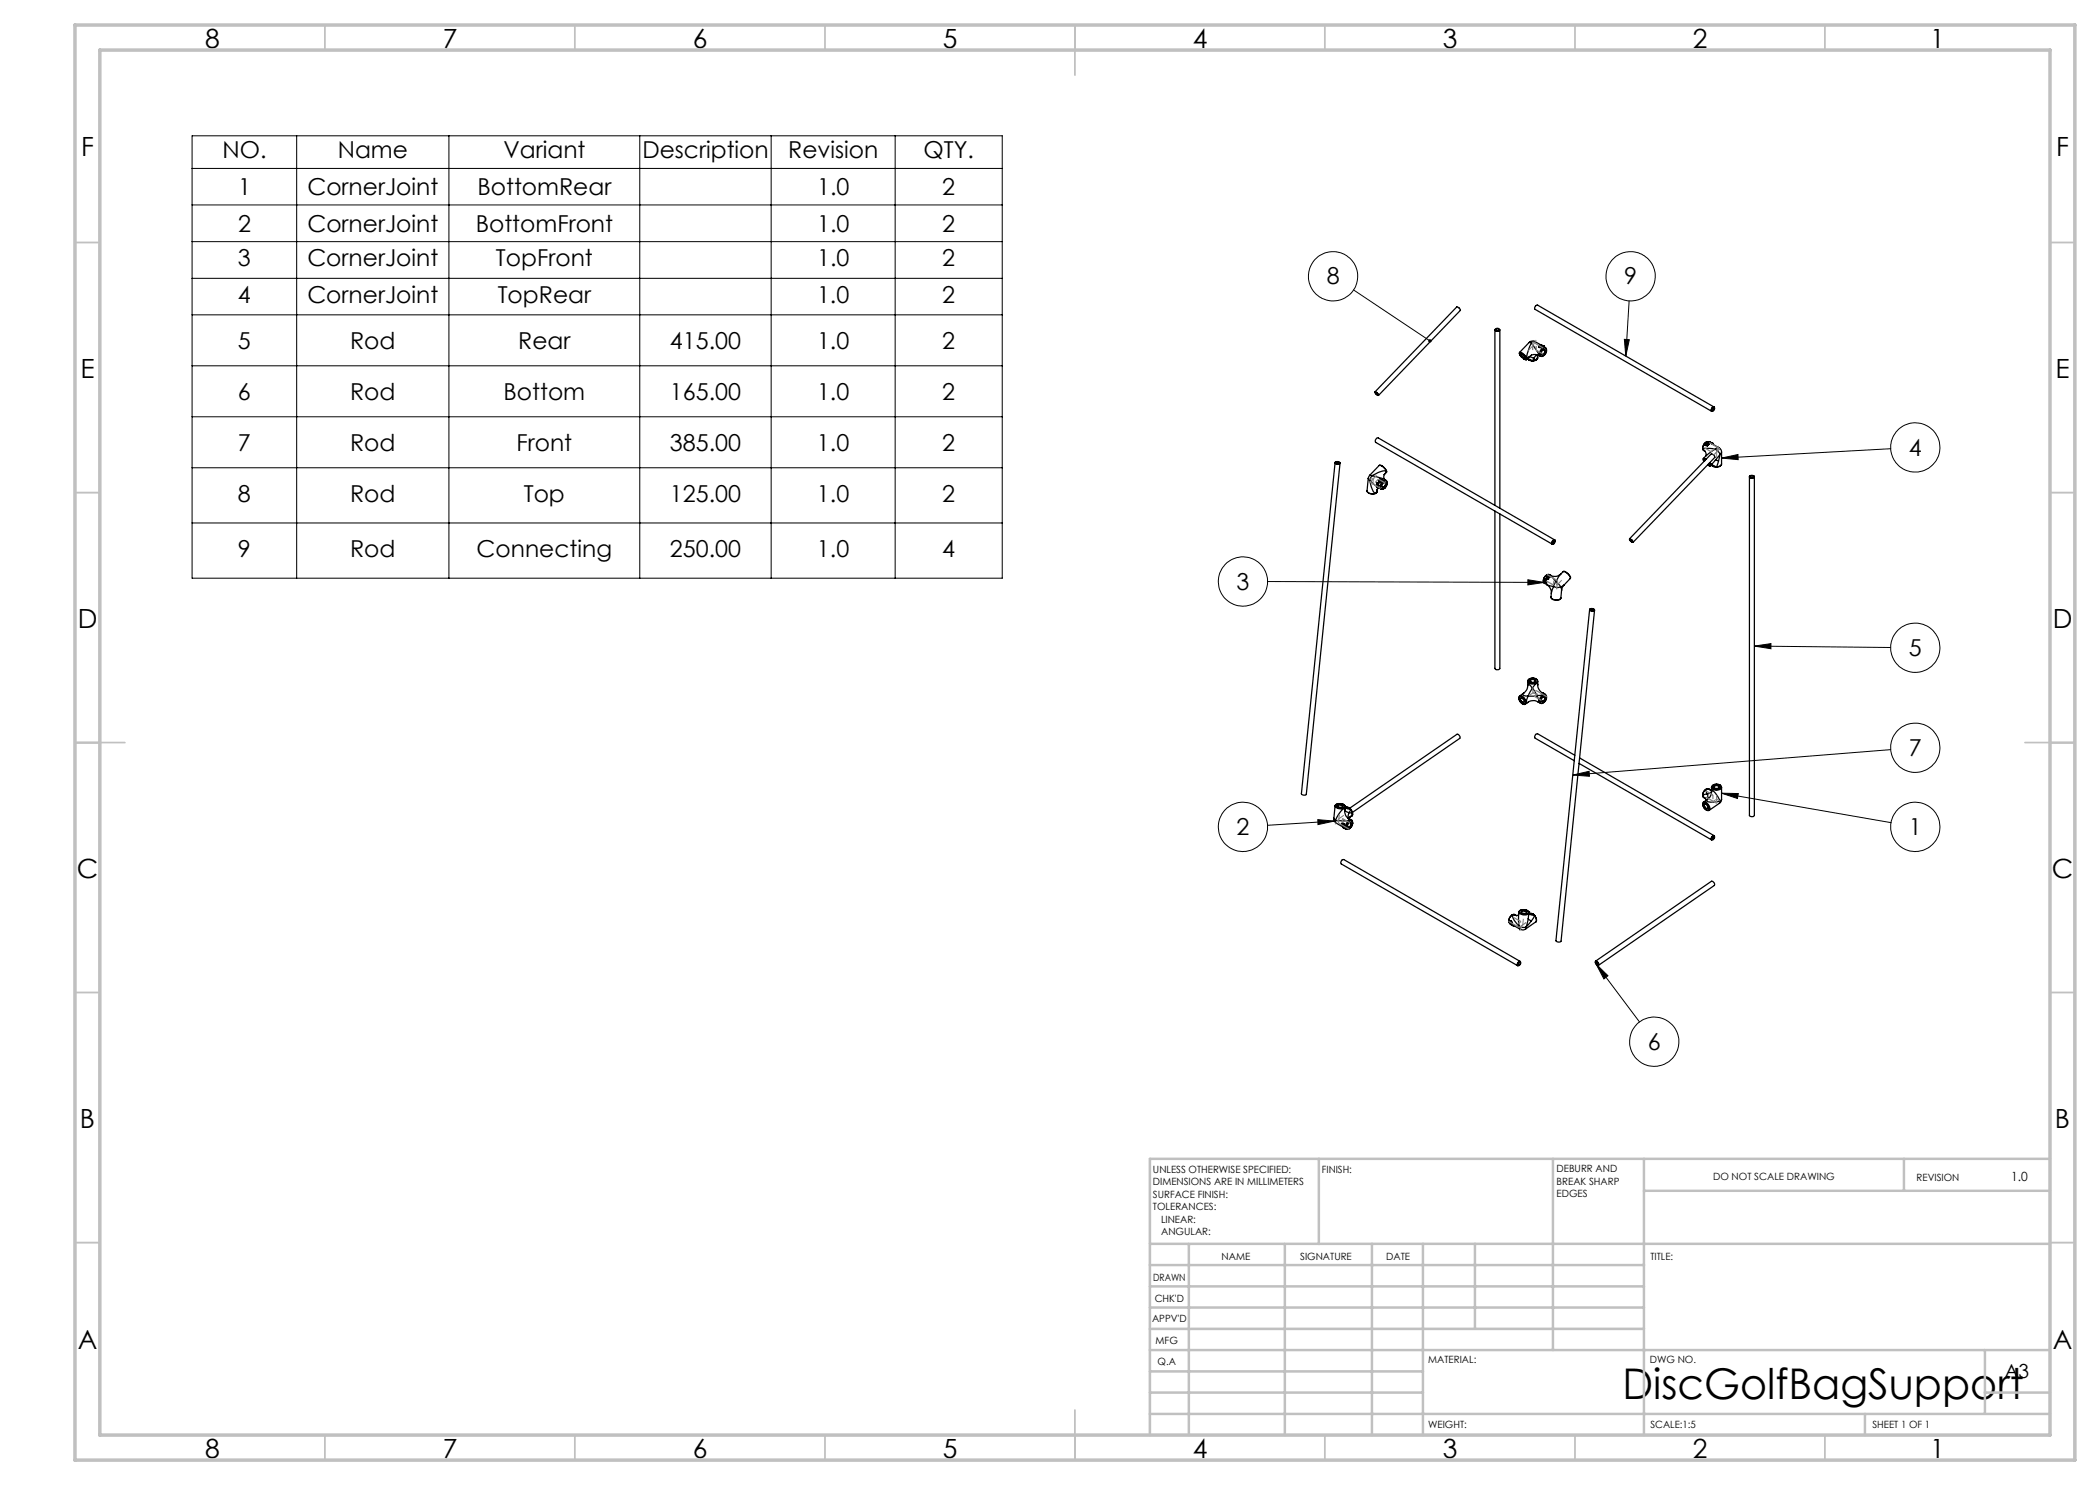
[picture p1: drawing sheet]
<svg xmlns="http://www.w3.org/2000/svg" width="420mm" height="297mm" viewBox="0 0 420 297" stroke-linecap="round" stroke-linejoin="round" font-family="sans-serif">
<g fill="none" stroke="#000" stroke-width=".25">
<path d="M275 78.5v-.1a.72 .72 0 0 1 .6 .7l-.4-.3zM275.1 78.6l.1-.1a.29 .29 0 0 1 .2 .4zM275.5 78.6v.1M291.9 61.7l.2 .4-16.4 17-.2-.4M291.9 61.7l-.5-.3-16.4 17 .5 .2M291.9 61.7h.1M299 65.8a.47 .47 0 0 1 .5-.2 .47 .47 0 0 1 .4 .4 .47 .47 0 0 1-.5 .2 .47 .47 0 0 1-.4-.4zM299.2 65.9a.26 .26 0 0 1 .3-.2 .26 .26 0 0 1 .2 .3l-.3 .1zM303.9 70.5l-.1 .2 .5 .7M303.9 70.5a1.82 1.82 0 0 1 1.5 1.4M304.2 70.9a.85 .85 0 0 1 .7 .7 1.07 1.07 0 0 1-.7-.7zM304.2 70.9a.88 .88 0 0 0 .8 .7"/>
<path d="M304.3 71.4l-.4-.7a.98 .98 0 0 1 1.1 .7l.2 .5M304.3 71.4l.4 .4 .5 .1M304.9 71.9h.4h-.1M305.2 71.9h.1M305.4 71.8h.1M305.4 71.8a.99 .99 0 0 1 1 .3M305.4 71.8h.2M305.6 71.8l.2 .2M305.6 71.8l.3 .3M305.8 71.5l.3-.1 .6 .2M305.8 71.5l-.5 .4M305.8 72l.1 .1"/>
<path d="M305.8 68.5l.5 .1M305.8 68.5l-1.9 2M305.9 72.1h.5M305.9 72.1h.1M306.2 72.1l.2 .1M306.3 68.6l-.5 1.1a2.73 2.73 0 0 0-.4 1.9l.4-.1M306.3 68.6l1.6 2.5M306.4 72.1h.1M306.4 72.1v.1M306.4 72.2h.1M306.5 72.2h.1M306.5 72.1v.1"/>
<path d="M306.7 71.6l-.2 .5M307 68.3a1.03 1.03 0 0 0-1.2 .2M307 68.3h-.4l-.3 .3M307 68.3l1.3 .7M307.1 61.2l.4-.2 35.3 20.4a.53 .53 0 0 0-.5 .3 .53 .53 0 0 0 0 .6l-35.3-20.4-.1-.2zM307.5 71.6l-.2 .4-.8 .2M307.6 71.1l-.2 .7-.3 .3h-.6M307.7 71h-.4l-.6 .6M307.7 71l-.1 .1a.67 .67 0 0 1-.6 .8l-.3-.3M307.8 69.3l.1 .2M307.8 71.1a1.62 1.62 0 0 0-2 .4M307.8 69.2h.3"/>
<path d="M307.8 69.2v.1M307.8 69.2l.1 .1M307.9 69.4l-.1-.2 .1-.1 .4 .2-.1 .1M307.9 69.4h.3M307.9 69.4v.1M307.9 69.3h.2M307.9 71.1l.2 .1M307.9 69.3h-.1M307.9 69.5h.3M308 69.1v.1M308 69.1h.1M308.1 69.1h.1"/>
<path d="M308.1 69.2v.2l-.3-.1M308.1 69.3l.1 .1M308.1 69.2v.1M308.1 69.1h-.1M308.2 69.4v.1M308.3 69.3l-.1 .2M308.3 69l.3 .2M308.3 69l.3 .3M308.5 70.1l.3-.2a.54 .54 0 0 1 .2 .6 .54 .54 0 0 1-.5 .4l-.2-.2zM308.5 69.1h.1M308.6 69.7l.5-.1a1 1 0 0 1-.8 1.6 .98 .98 0 0 1 .3-1.5zM308.6 69.2h.1"/>
<path d="M308.6 69.2v.1M308.6 70h.2a.47 .47 0 0 1 .1 .6 .47 .47 0 0 1-.6 .2v-.2M308.6 69.1h-.1l.2 .1M308.7 69.2h.1M308.7 69.3l.4 .2M308.7 69.2l-.1 .1M308.7 69.2l.2 .1M308.9 69.3h.1M308.9 69.3l-.1 .1M309.1 69.5a1.09 1.09 0 0 1 0 1.2 1.09 1.09 0 0 1-1 .5M309.1 69.5a1.14 1.14 0 0 0-1 1.7M267 92.5l-6.7 66.2a.6 .6 0 0 0 1 .1l6.7-66.2"/>
<path d="M267 92.5a.61 .61 0 0 0 1 .1M267.1 92.5a.52 .52 0 0 1 .8 .1 .54 .54 0 0 1-.8-.1zM267.1 92.4l-.1 .1M267.3 92.4a.28 .28 0 0 1 .3 0 .28 .28 0 0 1 .2 .2 .28 .28 0 0 1-.4 .1 .28 .28 0 0 1-.1-.3zM267.4 92.4l-.3 .1a.49 .49 0 0 0 .8 .2M267.9 92.5l.1 .1M273.4 98.2a1.17 1.17 0 0 0 2 .2M273.6 95.7l.4 .4M273.6 95.7l-.2 2.5a1.33 1.33 0 0 0 2 .2M273.9 95.1l-.3 .6M273.9 95.1h.5M274 96.1l1.4 1.3 .2-.1"/>
<path d="M274 96.1a4.4 4.4 0 0 0 .9 2.5l.4-.1 .1-.6M274.4 95.1a4.6 4.6 0 0 1 2.8-.9v.2a1.04 1.04 0 0 0-.2 1.6M274.4 95.1l-.4 1M274.4 95.1l2 .6 .8 .4M275.3 96.9l.4 .3M275.3 97.2l.1 .1M275.3 96.9l.3 .1M275.3 96.9l.3 .2M275.3 97.2h.1M275.4 97.2h-.1M275.4 97.2h.1M275.4 96.6h.1"/>
<path d="M275.4 96.6l.2 .3M275.4 97.2v.1M275.4 97.4l.3 .2M275.4 97.4l.1 .1M275.4 97.8v.6M275.4 97.4h.1M275.5 97.4h-.1l.4 .2-.4 .3M275.5 97.4l.3 .2M275.5 96.6l.2 .2M275.5 97.5l.1 .1M275.6 97.3l.2 .2M275.6 97.3l-.1 .1"/>
<path d="M275.6 97.4l-.1 .1M275.6 96.8v.1M275.6 97v.1M275.6 97.6h.1M275.6 97l.1 .1M275.7 97.1v.1M275.7 97.5l-.1 .1M275.7 97.1h.1M275.7 96.8v.1M275.7 96.8l-.1 .1M275.7 96.5l-.3 .1 .2 .2M275.7 96l.2 .1-.1 .2"/>
<path d="M275.7 96l.4 .2M275.7 96.5v.1M275.7 96.5l-.3 .1M275.7 96h.1M275.8 97.6h.1M275.8 96l.1 .1M275.8 96.3h.1M275.8 97.6l.4 .2M275.8 93.1a1.44 1.44 0 0 1 1.5 1.4M275.8 97.5v.1M275.8 93.1a1.68 1.68 0 0 1 1.5 1.4M275.8 93.1l-1.9 2"/>
<path d="M275.9 95.8l.3 .3M275.9 95.8l.5 .1M275.9 95.8l.3 .2M275.9 96.1l.1 .3M275.9 96.1l-.1 .2M275.9 96.1l.1 .1M276 96.2l-.1 .1M276 96.2h.1M276.1 96.2l-.1 .2M276.2 96.1v.1M276.2 96.1h.1M276.4 95.9l-.2 .3"/>
<path d="M276.4 95.9l-.2 .2M276.5 96.4a.48 .48 0 0 1 .7-.2 .48 .48 0 0 1 .2 .7 .86 .86 0 0 1-1.2 .8v-.6zM276.6 96.7l.4-.2a.57 .57 0 0 1 0 .6 .57 .57 0 0 1-.6 .3zM277 96.5a.58 .58 0 0 1-.5 .9M277.2 96.1a1.12 1.12 0 0 1-1 1.7M277.2 96.1a1.15 1.15 0 0 0-1 1.7M277.3 94.5l-.5 .4M340.7 91.7l.5 .2M340.7 91.7h.1M340.7 91.7l-.1 .2 .2 .4-.1-.5 .4 .1M341 92.1l-.1 .1M341.1 89l.4 .1"/>
<path d="M341.1 89l-.1 .1M341.1 89h.1M341.1 88.9l.4 .2M341.2 88.9v-.1l-.2 .2h.1M341.2 88.8l-.1 .1M341.2 88.7l.4-.1-.1 .2M341.2 88.7l.4 .3M341.4 88.7l-.1 .1M341.4 88.6v.1M341.5 88.8l.1 .1M341.5 88.8l.3 .1M341.5 93l.4 .1"/>
<path d="M341.5 88.6h-.1M341.5 88.6l-.1 .2v-.2M341.5 88.6l-.1 .1M341.6 88.6v.2M341.6 89h.1M341.6 88.9v.1M341.6 88.9l.1 .1M341.7 89h-.1M341.7 93.1l.2 .1M341.7 92.7l-.1 .2M341.7 92.8h.1M341.8 88.4a1.09 1.09 0 0 0-1.1 .5 1.09 1.09 0 0 0 .1 1.2"/>
<path d="M341.8 88.4a1.16 1.16 0 0 0-1.1 1.7l.3 .1M341.8 88.4l.2 .1M341.8 88.5l.4 .2M341.8 88.5l.4 .1M341.8 88.7v.2M341.8 88.7l-.3 .1M341.9 92.6v.5M341.9 93.1h.2M341.9 93.1h.1M341.9 92.5l.2 .6M342 88.4l.1 .2-.3-.1M342 88.4h.1"/>
<path d="M342 88.4l-.1 .1M342.1 88.4h.1M342 88.4l.2 .2M342.1 93.1h.1M342.1 88.4l.3 .2M342.1 88.4v.1M342.2 88.7h.1M342.2 88.6h.1M342.2 88.6l.2 .1M342.2 88.6v.1M342.3 90.8l.4 .1 .3 .5-16.4 17.1-.2-.5-.5-.2zM342.3 93l.2 .2"/>
<path d="M342.3 93.1l.4 .2M342.4 88.7v.1M342.4 93.1h-.2a.97 .97 0 0 1 1 .3M342.4 92.8l-.3 .3M342.4 92.8h-.1M342.4 93.1l.1 .1M342.4 88.8l1.4 .8M342.4 88.6h.1M342.4 88.8h.1M342.4 88.6v.1M342.4 88.6v.2M342.5 81.7l.2-.1a.25 .25 0 0 1 0 .4 .25 .25 0 0 1-.3 0z"/>
<path d="M342.5 93.2l.2 .1M342.5 88.8h.1M342.6 81.5l.1-.1a.43 .43 0 0 1 .1 .6 .43 .43 0 0 1-.5 .2v-.3zM342.7 93.3l.5 .1M342.7 93.3h.1M342.8 91v.1M343 93.4h.3M343 89.8l-.3-.1a2.99 2.99 0 0 0-2 .1v.2a1.01 1.01 0 0 1 .4 1.3M343 89.8l.5 .3 .5 .7M343 89.8l-1.4 1-.9 .9M343.1 92l.6 .2M343.1 92l-.7 .8"/>
<path d="M343.2 93.4h.1M343.3 93.4h.1M343.7 92.2l-.4 1.2M343.8 89.6l.4 .4 .1 .4M343.8 89.6h-.4l-.4 .2M344 90.8l-.9 1.2M344 90.8l-.3 1.4M344.3 92.8l-.4 .5-.6 .1M344.3 90.4l-.3 .4M344.3 92.8l-.2 .4-.8 .2M344.3 90.4v2.4M349.9 95.4v67.7a.57 .57 0 0 0 1 0v-67.7"/>
<path d="M349.9 95.4a.57 .57 0 0 0 1 0M350 95.2v.3l.4 .1M350 95.2l.7-.1a.42 .42 0 0 1-.2 .6 .42 .42 0 0 1-.6-.3zM350 95.1l-.1 .3M350.1 95.2a.24 .24 0 0 1 .4-.1 .24 .24 0 0 1 .1 .4l-.5-.1zM350.7 95.1l.2 .3M299 101.1v-35.1a.57 .57 0 0 0 1 0v35.6M299 102.2v31.5a.57 .57 0 0 0 1 0v-30.9M308.9 116.3v.3M308.9 116.3h.1M308.9 116.3v.1M308.9 116.4l.3 .3"/>
<path d="M308.9 116.7l.7 .3 1.1 .3M308.9 116l.1 .2M308.9 116v.3l.3 .2M308.9 116.4h.1M308.9 116.6l.3 .1M309 116l-.1 .2M309 116.4l.3 .2M309 116.4h-.1M309 116.3v.1M309 116.2h.1M309 116.3l-.1 .1M309 116.2h-.1"/>
<path d="M309 116.6h-.1M309.1 115.2l.3-.3h.5a1.15 1.15 0 0 0-1 1.8 1 1 0 0 1 .2-1.5zM309.1 116.1l-.1 .2-.1-.1M309.1 116.1h.1M309.1 116.1v.2M309.1 115.8h.4M309.1 116.3l.2 .1M309.2 116.1l-.1 .2M309.2 116.4v.1M309.3 116.4h.1M309.3 116.6v.1M309.3 115.5l.1 .3h-.3"/>
<path d="M309.3 115.5l.2 .3M309.3 116.4l-.1 .1M309.3 116.6l-.1 .1M309.4 115.4h.1M309.4 115.4v-.2l.4 .3M309.4 117a1.83 1.83 0 0 1 .9 1.7M309.4 115.3v.1M309.4 115.4l.4 .2M309.4 115.3l.3 .2M309.5 115.8h.1M309.5 115.8h-.4M309.7 115.5l.1 .1"/>
<path d="M309.8 115l.1 .2M309.8 115.5v.1M309.8 115.5h-.1M309.9 115.1l.3 .1M309.9 115l.2 .1M309.9 115l.3 .2M309.9 115.1v.1M309.9 115.1h.2M309.9 115l-.1 .1M309.9 115.2h.1M309.9 115.3v.1M309.9 115.3l.1 .1v-.1"/>
<path d="M309.9 115.3h.1M310 115.3v.1M310 115.3h.2M310.1 115.1v.1M310.1 115.1h.1M310.2 115.1l-.4-.1 .1 .1M310.2 115.1v.1M310.2 119.3l.3 .5M310.2 115.3l.1-.1 .9 1.2M310.2 115.2v.1M310.3 118.7l-.1 .7a1.24 1.24 0 0 0 2 .2M310.5 119.8v.1"/>
<path d="M310.6 108.1l.3-.1a.44 .44 0 0 1 0 .5 .44 .44 0 0 1-.5 .2zM310.7 108.2h.1a.24 .24 0 0 1 .1 .3 .24 .24 0 0 1-.4 0zM310.7 108.8h-.3M310.7 117.3a1.66 1.66 0 0 0 1.4 .1M310.7 117.3l-.4 1.4M310.9 108l.1 .2M310.9 108l-35.2-20.4a.61 .61 0 0 0-.6 .9l35.3 20.3M310.9 108a.55 .55 0 0 0-.5 .3 .55 .55 0 0 0 0 .5M311.2 116.4l.5 .4 .4 .6M311.2 116.4l-.5 .9M312.1 117.4l.2 .5-.1 1.7M312.2 114.8l-1 .5-.9-.1"/>
<path d="M312.2 119.6a1.27 1.27 0 0 1-1.7 .3M312.2 114.8l-1 1.6M312.6 114.3a1.49 1.49 0 0 1 1.5 1.1l-.1 .3M312.6 114.3a1.61 1.61 0 0 1 1.4 1.4M312.6 114.3l-.4 .5M312.8 117l-.2 .3-.3 .7M312.8 117l-.7 .4M314 115.7l-1.2 1.3M325.9 107.8a.72 .72 0 0 1 .6 .7 .72 .72 0 0 1-.6-.7zM326 107.9h.1a.28 .28 0 0 1 .2 .2 .28 .28 0 0 1 .1 .3l-.4-.3zM303.9 139.3a1.09 1.09 0 0 1 1 1.5 1.09 1.09 0 0 1-1-1.5zM303.9 139.2a1.2 1.2 0 0 1 1.1 1.6"/>
<path d="M304 139.2a1.1 1.1 0 0 0 .6 1.6l.4 .1M304.1 139.6a.63 .63 0 0 1 .6 .9 .69 .69 0 0 1-.6-.9zM304.2 139.6a.67 .67 0 0 0 .5 .9M304.8 138.6l-.2 .2v.2l1 .2M304.8 138.6l-.9 .6M305.5 137.2l-.1 .7-.6 .7M305.5 136.2a1.09 1.09 0 0 1 1-.6 1.09 1.09 0 0 1 1 .6M305.5 136.2v.9l.1-.2h.2l.7 .8M305.5 136.2a1.18 1.18 0 0 0 2.1 0v.8M305.6 139.2a1.02 1.02 0 0 0-.2 1.3l.2-.1M305.7 136a1.08 1.08 0 0 1 1.7 .2 1.16 1.16 0 0 1-1.8 .1zM306.1 136a.51 .51 0 0 1 .6-.2 .51 .51 0 0 1 .3 .5 .6 .6 0 0 1-1-.2z"/>
<path d="M306.2 136.4l-.1-.1a.48 .48 0 0 1 .4-.4 .48 .48 0 0 1 .5 .4l-.1 .1M306.5 137.7l.8 1.4M306.5 137.7l-.9 1.5M306.6 135.8l-.6 .3v.2l.1 .2M307.3 139.1l-1.7 .1M307.3 139.1a1.31 1.31 0 0 1 .4 1.3h-.1M307.6 137l.2 .8 .6 .7M307.6 137l-.1-.3a1.09 1.09 0 0 0-1 1M308.4 139.3a.47 .47 0 0 1 .7-.3 .47 .47 0 0 1 .1 .7 .83 .83 0 0 1-1.1 .8l-.1-.6zM308.4 138.5l.2 .2a1.24 1.24 0 0 1-1.3 .4M308.4 138.5l.7 .4M308.5 139.5l.3-.2a.52 .52 0 0 1 .2 .6 .52 .52 0 0 1-.5 .4l-.2-.3z"/>
<path d="M308.6 139.3a.39 .39 0 0 1 .5 .3 .39 .39 0 0 1-.2 .4M308.6 139.4l.3-.1a.54 .54 0 0 1 0 .6 .54 .54 0 0 1-.6 .3v-.2M308.6 138.7h.2M308.8 138.7l.3 .2M308.8 138.7h.1M309.1 138.9a1.09 1.09 0 0 1 0 1.2 1.09 1.09 0 0 1-1 .5M309.1 138.9a1.15 1.15 0 0 0-1 1.7M317.9 121.9l-6.7 66.2a.69 .69 0 0 0 1 .1l6.7-66.2M317.9 121.9a.6 .6 0 0 0 1 .1M318 121.8a.52 .52 0 0 1 .8 .3 .52 .52 0 0 1-.8-.3zM318 121.8l.1 .3 .3 .1M318 121.8l-.1 .1"/>
<path d="M318.1 121.8a.36 .36 0 0 1 .6 .2 .36 .36 0 0 1-.6-.2zM318.8 121.8l.1 .2M305 140.8v.1M305.6 140.4a1.99 1.99 0 0 1 2.5 .2M305.6 140.4l-.6 .4M308.6 140.2v.1M315 151.1l-7.5-4.3a.6 .6 0 0 0-.5 .8l7.9 4.5M315.9 151.6l26.9 15.5a.56 .56 0 0 0-.5 .9l-26.5-15.3M340.5 159l.2 .5M340.5 159.1l.2 .4M340.7 159.5l.4 .2M341.5 158.8l-.8 .2a.56 .56 0 0 0 .4 .7v.4"/>
<path d="M341.5 159.9l-.2 .2a2.11 2.11 0 0 0 2.1 .3l.6-.2M341.5 158.8l.1 .7-.1 .4M341.5 159.9l-.8 .5M341.8 157.8a1.1 1.1 0 0 0-1.3 1.2M341.8 157.8a1.13 1.13 0 0 0-1.3 1.3M341.8 157.8l.3 .2M342.1 158l-.5-.2-.4 .2 .3 .8M342.3 157.9l-.2 .1 .2 .1M342.3 158.3a1.89 1.89 0 0 1-.8 1.6M342.3 158.3v-.1a.76 .76 0 0 1 1 .7l.7 1.3M342.3 158.3l-.2 .3-.6 .2M342.3 157.5v.8"/>
<path d="M342.5 157.1a1.14 1.14 0 0 1 1.8 .4 1.16 1.16 0 0 1-2-.1zM342.6 157.1a1.12 1.12 0 0 1 1.6 .3 1.03 1.03 0 0 1-1.8-.1zM342.8 157.4a.6 .6 0 0 1 1 0M342.8 157.2a.56 .56 0 0 1 .6-.2 .56 .56 0 0 1 .4 .5 .63 .63 0 0 1-1-.2zM344.3 159.8l-.1 .5-.3 .4M344.3 159.8l-.3 .4M344.3 157.5v2.3M266.8 163.7a1.05 1.05 0 0 0 .5 .9M266.8 163.7l.3 .4M267 161.1l-.2 2.6M267.1 164.1l.2 .5M267.3 164.6l1.3 .8"/>
<path d="M267.5 161a.75 .75 0 0 1 1.1 .3 .62 .62 0 0 1-1.1-.3zM267.6 161.3h-.1a.53 .53 0 0 1 .5-.4 .53 .53 0 0 1 .5 .4l-.1 .1M268.1 160.9a.41 .41 0 0 0-.4 0 .41 .41 0 0 0-.2 .5h.1M268.3 160.8l.3 .1M268.3 160.8a.79 .79 0 0 0-1.1 .4 1.2 1.2 0 0 0 1.7 .1v-.2M268.3 160.8l.4 .1M268.3 160.8h.1M268.3 160.8a.95 .95 0 0 0-1.3 .5 1.3 1.3 0 0 0 2 .1M268.4 172l.3-.1 35.4 20.4a.57 .57 0 0 0-.6 .8l-35.2-20.3-.2-.3zM268.4 165l.2 .3M268.4 165l.5 .2M268.4 165l.4 .2"/>
<path d="M268.4 164.7l.1 .3h.3v-.1M268.5 164.6l-.1 .1M268.5 164.7h.1l-.1 .2M268.5 164.7v.2M268.5 164.7l.1 .2M268.5 164.6l.4 .2M268.5 165.5h.1M268.5 165.5h.2M268.6 164.9h-.1M268.6 165.5l.3 .2M268.6 165.4h.2M268.6 165.4l-.1 .1"/>
<path d="M268.6 164.9v.1M268.6 165.3v-.1l.2 .2M268.7 160.9l.3 .3M268.7 165.2l-.1 .1M268.7 160.9l.2 .2M268.7 164.8l.1 .1M268.7 164.8h.1M268.7 164.8v.2M268.7 160.9h.1M268.7 165.5l.1 .1M268.8 164.9l-.1 .1M268.8 165.2v.2"/>
<path d="M268.8 165.5l.1 .1M268.8 165.6l-.2-.1 .3 .2M268.8 165.4v.1M268.8 165.4l-.1 .1M268.8 165.5v.1M268.9 165.2l-.1 .2M268.9 164.8l-.1 .1M268.9 164.8h.1M268.9 165.2h-.1M268.9 164.9l-.2 .1M268.9 161.1l.1 .1M268.9 165.7h.1"/>
<path d="M268.9 161.1h.1M268.9 164.9h-.1M268.9 165.6h.1M268.9 164.8v.1M268.9 165.6v.1M268.9 165.7h.2M269 162l-.1-.2a2.82 2.82 0 0 0-1.7 2l-.1 .3M269 162l.2 .3 .6 .2M269 162l.1 1 .5 .6M269 165.6l.3 .2M269 165.6l-.1 .1M269 161.4l.2 .2 .9 .3"/>
<path d="M269 161.2v.1M269 161.4h.1M269 161.4v.6M269 161.5h.1M269.1 165.8h.1M269.1 161.5l.1 .1M269.1 161.5h.7M269.1 165.7v.1M269.2 165.7l-.1 .1M269.3 165.8h.1M269.3 161.5h-.1M269.4 161.5h-.2"/>
<path d="M269.4 161.5h-.1M269.4 161.5h.4M269.4 161.5l-.2 .1M269.5 161.5l.3 .1M269.5 164.6a.52 .52 0 0 1 .7-.4 .52 .52 0 0 1 .3 .8 .78 .78 0 0 1-1.2 .6l-.1-.3zM269.6 163.6l.1 .2M269.6 163.6l.2 .2M269.7 164.7l.4-.2a.55 .55 0 0 1 0 .6 .55 .55 0 0 1-.6 .3zM269.8 161.5l.4 .4M269.8 161.5l.3 .4M269.8 163.8l.1 .1-.1 .1-.7 .2-2-.1M269.8 162.5a1.16 1.16 0 0 0 0 1.3"/>
<path d="M269.8 162.5l.5 .1 .1 .2-.4 .6M269.8 163.8l.5 .3M269.9 161.6l21.5-14.7a.62 .62 0 0 1 .6 .8l-21.5 14.8M270 163.4v.5M270.1 161.9h.1M270.1 161.8l.1 .1M270.1 164.5l.1 .3M270.1 161.8v.1M270.2 161.9l-.4 .6M270.2 161.9l.3 .7-.1 .6M270.2 161.9h.1M270.2 161.9a1.05 1.05 0 0 1 .2 1.3"/>
<path d="M270.2 164.8l-.3 .5-.3 .1M270.3 164.1a1.07 1.07 0 0 1 .1 1.2 1.07 1.07 0 0 1-1.1 .5M270.3 164.1h.1M270.3 164.1a1.15 1.15 0 0 0-1 1.7M270.4 163.2l-.5 .3M340.7 160.5a1.09 1.09 0 0 1 1 1.5 1.09 1.09 0 0 1-1-1.5zM340.7 160.4h.1M340.7 160.4a1.24 1.24 0 0 1 1.1 1.7l2.1-1.4M340.7 160.4a1.17 1.17 0 0 0 .9 1.7h.2M340.9 160.8a.62 .62 0 0 1 .5 1 .76 .76 0 0 1-.5-1zM341.1 160.8a.47 .47 0 0 0-.1 .6 .47 .47 0 0 0 .6 .2v-.1M342.4 167.5l.3-.2a.25 .25 0 0 1 0 .4 .25 .25 0 0 1-.3 0z"/>
<path d="M342.5 167.3l.2-.1a.43 .43 0 0 1 .1 .5 .43 .43 0 0 1-.5 .2zM344 160.2l-.1 .5M302 184.7h.1M302 184.4l.2-.1 .1 .2M302 184.4l.2 .1M302 184.2l.3 .1M302 184.8h.1M302 184.8l.5 .1M302 184.8l.4 .2M302.1 184.3l.1 .2M302.1 184.3h.1M302.1 184.3l-.1 .1"/>
<path d="M302.1 184.8h.1M302.1 184.8l.3 .2M302.2 184.5h.1M302.2 184.3l-.1-.1a.21 .21 0 0 0-.1 .3 .21 .21 0 0 0 .4 0M302.2 184.3l.2 .2M302.2 184.3h.1M302.3 184.3l.1 .2M302.3 185h.1M302.3 185l.3 .2M302.3 184.7h.1M302.3 184.7v.1M302.3 184.9v.1"/>
<path d="M302.3 184.7l.1 .1M302.4 184.6h-.1M302.4 184.8h-.1M302.4 184.7h-.1M302.4 184.7h.1M302.4 184.7v.1M302.4 184.5v.1M302.4 184.5h.1M302.4 185h.1M302.5 185l1.5 .8M302.5 184.9h.1M302.5 184.9l-.1 .1"/>
<path d="M302.6 185.2h.1M302.7 185.1l-.1 .1M303 182.9a1.09 1.09 0 0 0-1.1 .6 1.09 1.09 0 0 0 .1 1.2M303.2 183.1l-.4-.2-.2 .2a2.37 2.37 0 0 0 .9 1.9l.3 .3M303.7 182.9l-.3 .2a.88 .88 0 0 0-1.5 .5l-.1 .5 .2 .6M303.8 182.4l-.1 2 .1 .9M303.8 182.4a1.26 1.26 0 0 0 2 .2l-.2 1.2M303.8 192.4l.2-.1a.43 .43 0 0 1 0 .6 .43 .43 0 0 1-.5 .2l.1-.5zM303.8 192.5h.1a.25 .25 0 0 1 .1 .3 .25 .25 0 0 1-.4 .1zM303.8 185.3a1.59 1.59 0 0 0 1.4 .1M303.8 185.3v.3l.2 .2M304.2 182.3a.68 .68 0 0 1 1.1 .2 .71 .71 0 0 1-1.1-.2z"/>
<path d="M304.3 182.4a.63 .63 0 0 1 1 .1M305 182a.87 .87 0 0 0-1.2 .4M305 182h.1M305 182h-.6a.42 .42 0 0 0-.5 .3 .42 .42 0 0 0 .5 .5 .86 .86 0 0 0 1.3-.4M305 182l.6 .2 .1 .2M305.1 182l.3 .1M305.1 182h.1M305.1 185.8a1.02 1.02 0 0 1-1.1 0M305.2 185.4l-.1 .4M305.4 182.1l.2 .2M305.4 182.1h.1M305.6 183.8l-.4 1.6"/>
<path d="M305.6 183.8l.7 .4M305.6 182.3l.2 .1M305.6 182.3l.1 .1M305.7 182.4l.1 .1M305.8 182.4v.2M305.8 182.4h.1M305.8 182.7l.2 .2 .8 .2M305.8 182.7l.1 .1M305.9 182.8h.1M305.9 182.7l.6 .1M306 182.8h.1M306.1 182.7h.1"/>
<path d="M306.1 182.7l-.1 .1M306.2 182.7l.3 .1M306.2 182.7l-.2 .1M306.2 182.7l.4 .1M306.3 184.2l-1.1 1.2M306.5 182.8l.3 .3M306.5 182.8h.1M306.6 182.8l.3 .3M306.8 183.1l.1 .1M306.9 183.1v.1M306.9 183.1h-.1M306.9 183.2l-.6 1"/>
<path d="M306.9 183.2l.4 .7-.1 .5M307 183.1l.3 .7v.3l-.1 .3M307.1 184.4l-2 1.4M307.1 184.4h.1M319.1 192.2v.2M319.1 192.3a.56 .56 0 0 1 .5 .8 .61 .61 0 0 1-.5-.8zM319.1 192.2l23.2-16a.62 .62 0 0 1 .6 .9l-23.2 16M319.1 192.2a.62 .62 0 0 1 .6 .9M319.2 192.4h.1a.3 .3 0 0 1 .3 .2 .3 .3 0 0 1-.1 .3l-.3-.2zM319.5 193.1h.2M319.6 192.5l.1 .4-.2 .1"/>
</g>
<g fill="none" stroke="#000" stroke-width=".2">
<path d="M38.4 27.2h162v88.4h-162zM38.4 33.7h162M59.3 27.2v88.4M89.8 27.2v88.4M128 27.2v88.4M154.2 27.2v88.4M179 27.2v88.4M38.4 41h162M38.4 48.3h162M38.4 55.7h162M270.7 58l15.3 10.2M38.4 63h162"/>
<path d="M38.4 73.2h162M324.9 67.9h1l-.7 3.3zM325.8 60.2l-.6 11M38.4 83.4h162M38.4 93.6h162M344.3 91.6l3.3-.7v1zM378.1 89.7l-33.8 1.9M38.4 104.6h162M253.5 116.3l55.4 .2M305.6 116l3.3 .5-3.3 .5zM350.9 129.2l27.2 .3M350.9 129.2l3.3-.5v1z"/>
<path d="M314.6 155l3.2-.7 .1 1zM344.3 158.6l33.9 5.9M344.3 158.6l3.4 .1-.2 1zM378.1 149.9l-63.5 5.1M263.6 163.9l3.3 .3-3.3 .7zM266.9 164.2l-13.4 .9M319.2 192.8l8.7 11.6M319.2 192.8l2.4 2.4-.8 .6z"/>
<circle cx="266.6" cy="55.3" r="4.9"/>
<circle cx="326.1" cy="55.3" r="4.9"/>
<circle cx="383.1" cy="89.5" r="4.9"/>
<circle cx="248.6" cy="116.3" r="4.9"/>
<circle cx="383.1" cy="129.5" r="4.9"/>
<circle cx="383.1" cy="149.5" r="4.9"/>
<circle cx="248.6" cy="165.4" r="4.9"/>
<circle cx="383.1" cy="165.4" r="4.9"/>
<circle cx="330.9" cy="208.3" r="4.9"/>
</g>
<g fill="none" stroke="#808080" stroke-width=".25">
<path d="M307.2 69.2v.8l1.4 .8M308.6 69.6l-2.1-1.2v1.6M275 96.5l.7-.7 1.4 .9M275.3 95.1l-1.3 1.3 2.1 1.3M340.9 89.5l1.4 .9 .6-.7M341.8 88.5l2.2 1.2-1.3 1.4M309.4 114.9l2.1 1.2-.2 1.8M310.8 116.1l-.1 .9-1.4-.8M305.8 139.1l1.4-1 2.2 1.2M307.6 138.8l-.7 .5 1.4 .8M341.2 158.2l1.4 .8v.8M343.3 159v1.7l-2.1-1.3"/>
<path d="M267.9 162.9l-.2 1.7 2.1 1.2M269.9 164.5l-1.4-.8-.1 .9M301.7 184.3l2.1 1.2 1.4-1M302.8 183.5l1.4 .8-.7 .5"/>
</g>
<g fill="none" stroke="#808080" stroke-width=".2" stroke-dasharray="15.2 1.3 1.3 1.3" stroke-linecap="butt">
<path d="M306.6 69.2l-1 .9M306.6 69.2l.6-1.2M274.7 95.7l-.1 1.2M274.7 95.7l-.9 .1M343.3 90.4v1.1M343.3 90.4l.4-1.2M311.4 117l1-1M311.4 117l-.5-.6M306.6 138.6v-1.2M306.6 138.6l.7 .3M343.3 159.8l-1 .7M343.3 159.8l.7 .4"/>
<path d="M267.8 163.7l1-.6M267.8 163.7l-.8 1.2M304.6 185l.1-1.2M304.6 185l-.7 1.2"/>
</g>
<g fill="none" stroke="#c0c0c0" stroke-width=".35">
<path d="M65 5v5M115 5v5M165 5v5M215 5v10M265 5v5M315 5v5M365 5v5M15 48.5h5M410 48.5h5M15 98.5h5M410 98.5h5M15 148.5h10"/>
<path d="M405 148.5h10M15 198.5h5M410 198.5h5M15 248.5h5M410 248.5h5M65 287v5M115 287v5M165 287v5M215 282v10M265 287v5M315 287v5M365 287v5"/>
</g>
<g fill="none" stroke="#c0c0c0" stroke-width=".5">
<path d="M263.8 231.8v17M310.6 231.8v38.2M328.8 231.8v55.2M328.8 238.2h81.2M380.8 231.8v6.4M410 231.8h-180v55.2M230 248.8h180M230 257.3h98.8M230 253h98.8M237.8 248.8v38.2M257 248.8v38.2M274.4 248.8v38.2"/>
<path d="M284.6 248.8v38.2M295 248.8v17M230 265.8h98.8M230 261.5h98.8M230 278.5h54.6M230 274.3h54.6M230 270h180M397 278.5h13M397 270v12.8M230 282.8h180M373 282.8v4.2"/>
</g>
<path d="M15 5h400v287h-400zM20 10h390v277h-390z" fill="none" stroke="#c0c0c0" stroke-width=".7"/>
<path d="M324.9 67.9h1l-.7 3.3zM285.7 68a.34 .34 0 0 0 .1 .5 .34 .34 0 0 0 .5-.1l-.3-.2 .3 .2v-.2a.34 .34 0 0 0-.2-.3 .34 .34 0 0 0-.4 .1zM344.3 91.6l3.3-.7v1zM350.9 129.2l3.3-.5v1zM314.6 155l3.2-.7 .1 1zM344.3 158.6l3.4 .1-.2 1zM319.2 192.8l2.4 2.4-.8 .6zM263.6 163.9l3.3 .3-3.3 .7zM305.6 116l3.3 .5-3.3 .5z" fill="#000"/>
<text font-size="8.5" x="324.5" y="279.7">DiscGolfBagSupport</text>
<g font-size="5.3">
<text x="41" y="9.5">8</text>
<text x="88.5" y="9.5">7</text>
<text x="138.5" y="9.5">6</text>
<text x="188.5" y="9.5">5</text>
<text x="238.5" y="9.5">4</text>
<text x="288.5" y="9.5">3</text>
<text x="338.5" y="9.5">2</text>
<text x="386" y="9.5">1</text>
<text x="16.2" y="31.3">F</text>
<text x="411.2" y="31.3">F</text>
<text x="16.1" y="75.5">E</text>
<text x="411.1" y="75.5">E</text>
<text x="15.5" y="125.5">D</text>
<text x="410.5" y="125.5">D</text>
<text x="15.4" y="175.5">C</text>
<text x="410.4" y="175.5">C</text>
<text x="16" y="225.5">B</text>
<text x="411" y="225.5">B</text>
<text x="15.5" y="269.8">A</text>
<text x="410.5" y="269.8">A</text>
<text x="41" y="291.5">8</text>
<text x="88.5" y="291.5">7</text>
<text x="138.5" y="291.5">6</text>
<text x="188.5" y="291.5">5</text>
<text x="238.5" y="291.5">4</text>
<text x="288.5" y="291.5">3</text>
<text x="338.5" y="291.5">2</text>
<text x="386" y="291.5">1</text>
</g>
<g font-size="4.7">
<text x="44.5" y="31.6">NO.</text>
<text x="67.6" y="31.6">Name</text>
<text x="100.7" y="31.6">Variant</text>
<text x="128.5" y="31.6">Description</text>
<text x="157.6" y="31.6">Revision</text>
<text x="184.7" y="31.6">QTY.</text>
<text x="47.6" y="39">1</text>
<text x="61.5" y="39">CornerJoint</text>
<text x="95.5" y="39">BottomRear</text>
<text x="163.4" y="39">1.0</text>
<text x="188.5" y="39">2</text>
<text x="47.6" y="46.3">2</text>
<text x="61.5" y="46.3">CornerJoint</text>
<text x="95.2" y="46.3">BottomFront</text>
<text x="163.4" y="46.3">1.0</text>
<text x="188.5" y="46.3">2</text>
<text x="47.6" y="53.2">3</text>
<text x="61.5" y="53.2">CornerJoint</text>
<text x="99.2" y="53.2">TopFront</text>
<text x="163.4" y="53.2">1.0</text>
<text x="188.5" y="53.2">2</text>
<text x="265.3" y="56.9">8</text>
<text x="324.8" y="56.9">9</text>
<text x="47.6" y="60.6">4</text>
<text x="61.5" y="60.6">CornerJoint</text>
<text x="99.5" y="60.6">TopRear</text>
<text x="163.4" y="60.6">1.0</text>
<text x="188.5" y="60.6">2</text>
<text x="47.6" y="69.7">5</text>
<text x="70" y="69.7">Rod</text>
<text x="103.6" y="69.7">Rear</text>
<text x="134" y="69.7">415.00</text>
<text x="163.4" y="69.7">1.0</text>
<text x="188.5" y="69.7">2</text>
<text x="47.6" y="79.9">6</text>
<text x="70" y="79.9">Rod</text>
<text x="100.7" y="79.9">Bottom</text>
<text x="134" y="79.9">165.00</text>
<text x="163.4" y="79.9">1.0</text>
<text x="188.4" y="79.9">2</text>
<text x="47.6" y="90.1">7</text>
<text x="70" y="90.1">Rod</text>
<text x="103.3" y="90.1">Front</text>
<text x="134" y="90.1">385.00</text>
<text x="163.4" y="90.1">1.0</text>
<text x="188.4" y="90.1">2</text>
<text x="381.8" y="91.1">4</text>
<text x="47.6" y="100.3">8</text>
<text x="70" y="100.3">Rod</text>
<text x="104.8" y="100.3">Top</text>
<text x="134" y="100.3">125.00</text>
<text x="163.4" y="100.3">1.0</text>
<text x="188.4" y="100.3">2</text>
<text x="47.6" y="111.4">9</text>
<text x="70" y="111.4">Rod</text>
<text x="95.3" y="111.4">Connecting</text>
<text x="134" y="111.4">250.00</text>
<text x="163.4" y="111.4">1.0</text>
<text x="188.4" y="111.4">4</text>
<text x="247.3" y="117.9">3</text>
<text x="381.8" y="131.2">5</text>
<text x="381.8" y="151.2">7</text>
<text x="247.3" y="167">2</text>
<text x="381.8" y="167">1</text>
<text x="329.6" y="210">6</text>
</g>
<text font-size="3.9" x="400.9" y="275.5">A3</text>
<text font-size="2.5" x="402.2" y="236.1">1.0</text>
<g font-size="2">
<text x="230.6" y="234.6">UNLESS OTHERWISE SPECIFIED:</text>
<text x="230.6" y="237.1">DIMENSIONS ARE IN MILLIMETERS</text>
<text x="230.6" y="239.6">SURFACE FINISH:</text>
<text x="264.4" y="234.6">FINISH:</text>
<text x="311.3" y="234.5">DEBURR AND</text>
<text x="311.3" y="237">BREAK SHARP</text>
<text x="311.3" y="239.5">EDGES</text>
<text x="342.6" y="236">DO NOT SCALE DRAWING</text>
<text x="383.3" y="236.2">REVISION</text>
<text x="230.6" y="242.1">TOLERANCES:</text>
<text x="232.2" y="244.6">LINEAR:</text>
<text x="232.2" y="247.1">ANGULAR:</text>
<text x="244.3" y="252">NAME</text>
<text x="260" y="251.9">SIGNATURE</text>
<text x="277.2" y="251.9">DATE</text>
<text x="330.1" y="251.9">TITLE:</text>
<text x="230.6" y="256.1">DRAWN</text>
<text x="230.9" y="260.3">CHK'D</text>
<text x="230.4" y="264.4">APPV'D</text>
<text x="231.1" y="268.8">MFG</text>
<text x="231.5" y="273">Q.A</text>
<text x="285.6" y="272.5">MATERIAL:</text>
<text x="330" y="272.5">DWG NO.</text>
<text x="285.6" y="285.5">WEIGHT:</text>
<text x="330.1" y="285.6">SCALE:1:5</text>
<text x="374.5" y="285.6">SHEET 1 OF 1</text>
</g>
</svg>
